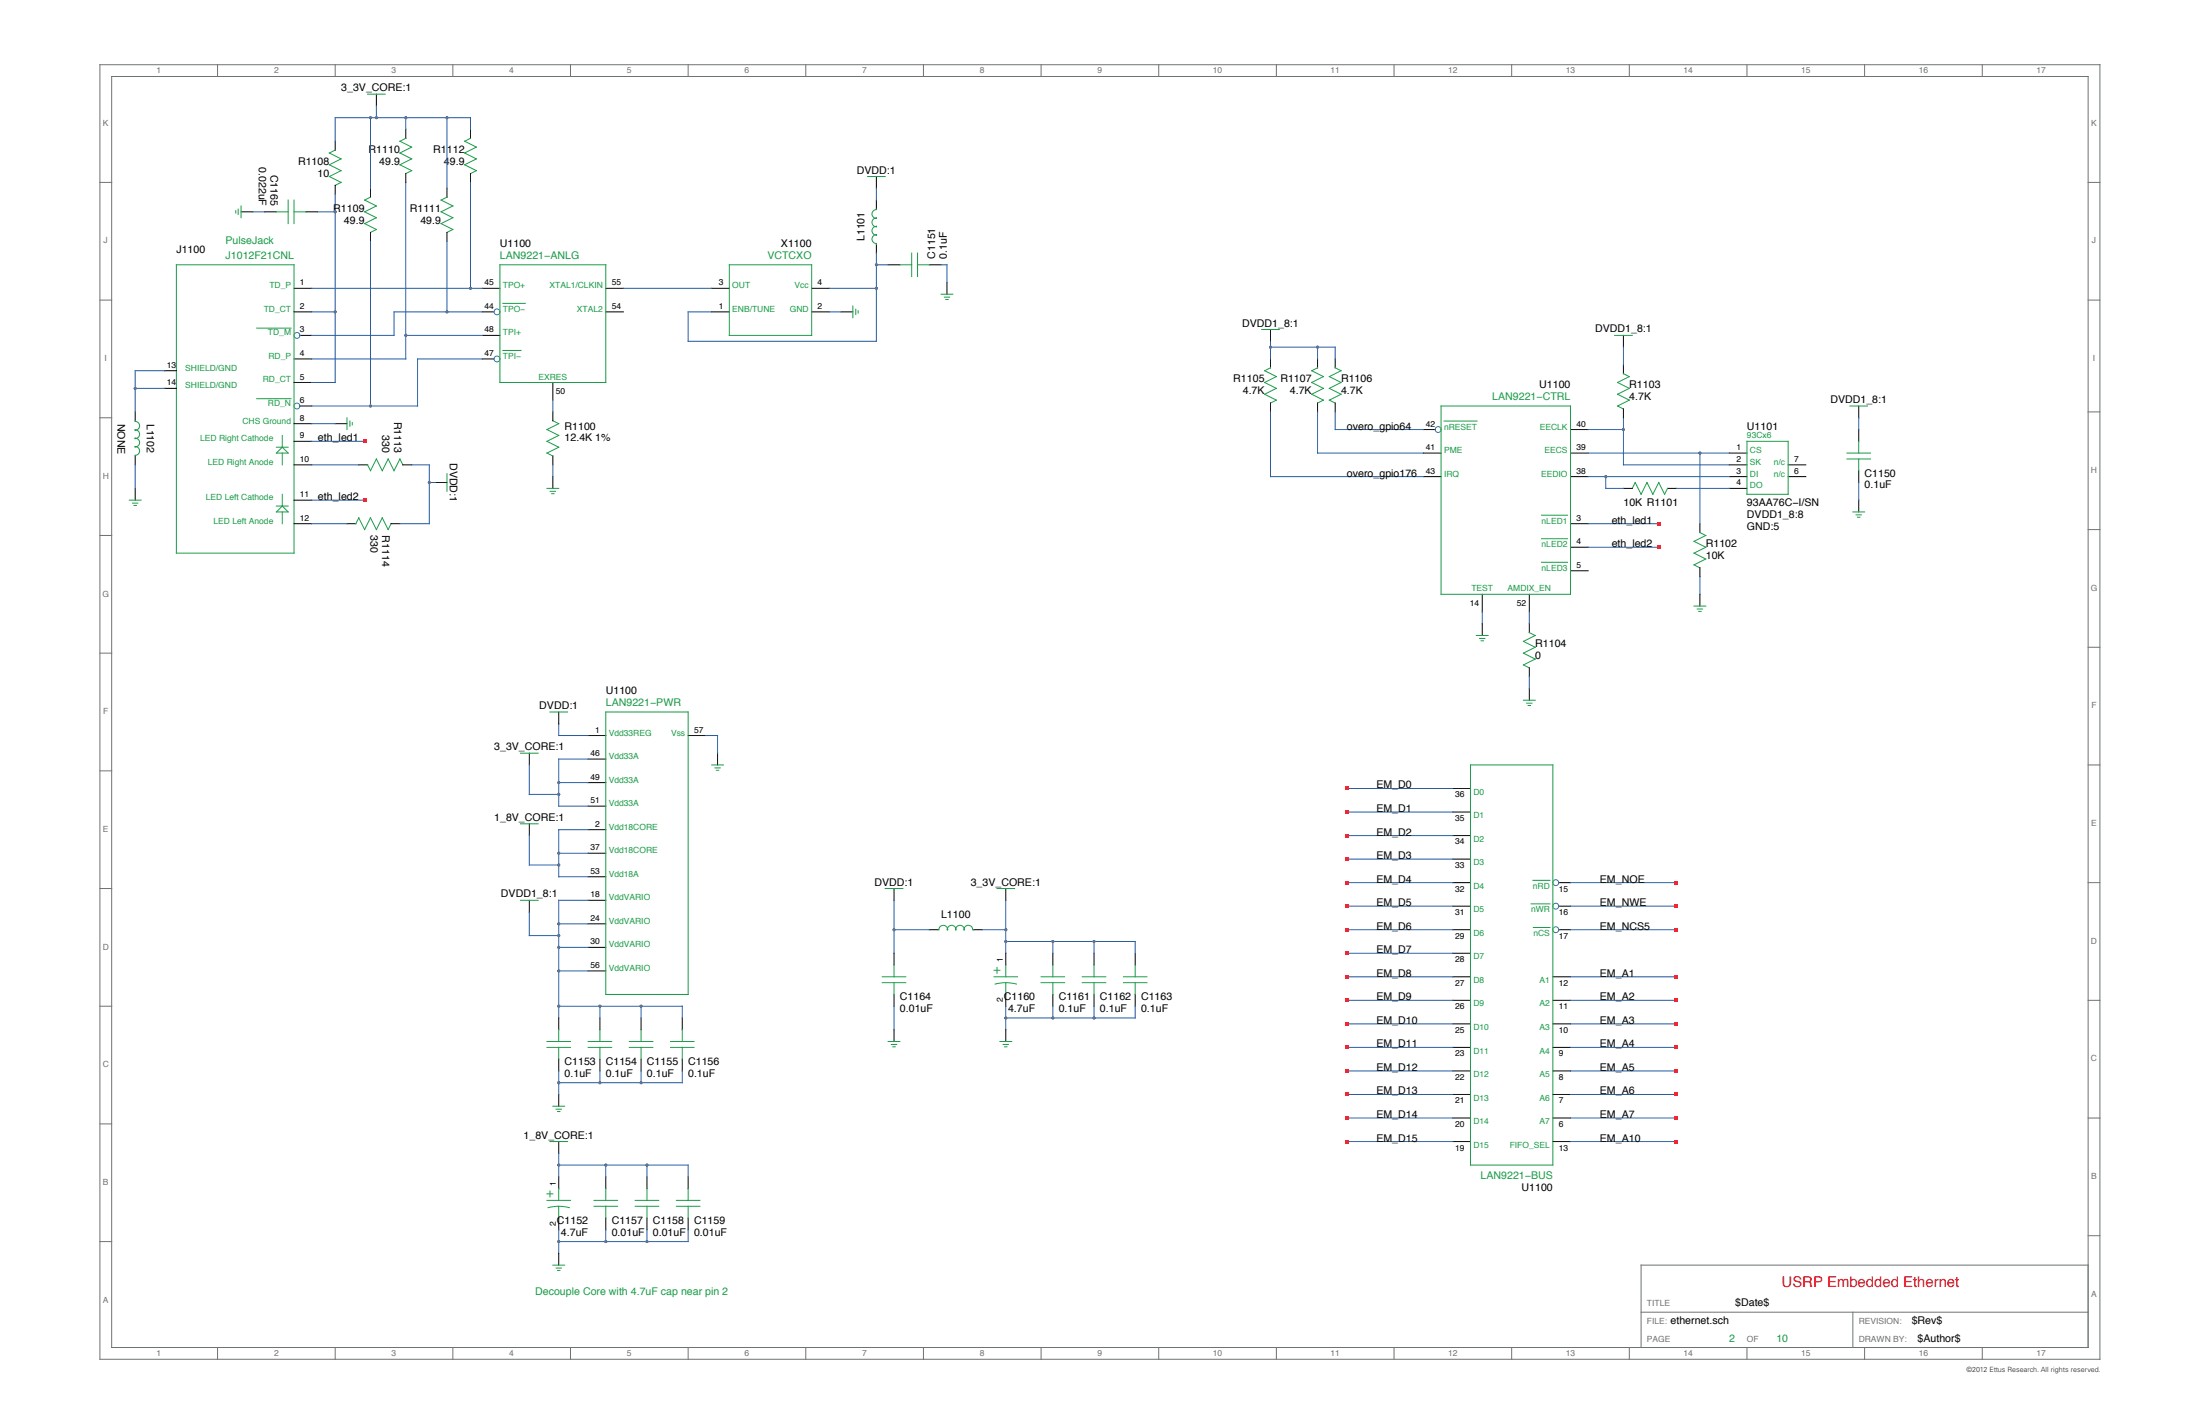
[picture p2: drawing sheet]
<svg xmlns="http://www.w3.org/2000/svg" width="432mm" height="279mm" viewBox="0 0 432 279" stroke-linecap="round" stroke-linejoin="round" font-family="sans-serif">
<g fill="none" stroke="#6e7374" stroke-width=".2">
<path d="M19.6 12.7h392.6v254h-392.6zM21.9 15h387.9v249.4h-387.9zM42.7 12.7v2.3M65.8 12.7v2.3M88.9 12.7v2.3M112 12.7v2.3M135.1 12.7v2.3M158.2 12.7v2.3M181.2 12.7v2.3M204.3 12.7v2.3M227.4 12.7v2.3M250.5 12.7v2.3"/>
<path d="M273.6 12.7v2.3M296.7 12.7v2.3M319.8 12.7v2.3M342.9 12.7v2.3M366 12.7v2.3M389.1 12.7v2.3M19.6 35.8h2.3M409.8 35.8h2.4M19.6 58.9h2.3M409.8 58.9h2.4M19.6 82h2.3M409.8 80.8h2.4"/>
<path d="M19.6 105.1h2.3M409.8 103.9h2.4M19.6 128.2h2.3M409.8 127h2.4M19.6 151.2h2.3M409.8 150.1h2.4M19.6 174.3h2.3M409.8 173.2h2.4M19.6 197.4h2.3M409.8 196.3h2.4M409.8 219.4h2.4M19.6 220.5h2.3"/>
<path d="M19.6 243.6h2.3M322.1 257.5h87.7M363.7 257.5v6.9M409.8 242.5h2.4M409.8 248.2h-87.7v16.2M42.7 264.4v2.3M65.8 264.4v2.3M88.9 264.4v2.3M112 264.4v2.3M135.1 264.4v2.3M158.2 264.4v2.3M181.2 264.4v2.3"/>
<path d="M204.3 264.4v2.3M227.4 264.4v2.3M250.5 264.4v2.3M273.6 264.4v2.3M296.7 264.4v2.3M319.8 264.4v2.3M342.9 264.4v2.3M366 264.4v2.3M389.1 264.4v2.3"/>
</g>
<g fill="none" stroke="#000101" stroke-width=".2">
<path d="M73.9 18.5v2.3M65.8 27.7v1.8M65.8 36.4v1.7M72.7 36.9v1.8M79.6 25.4v1.8M79.6 34.1v1.7M87.7 36.9v1.8M92.3 25.4v1.8M92.3 34.1v1.7M172 34.6v2.3M172 39.3v1.7M47.3 41.6h2.3"/>
<path d="M51.9 41.6h2.3M57.7 56.6h3.5M60 41.6h2.3M72.7 45.6v1.7M87.7 45.6v1.7M94.7 56.6h3.4M118.9 56.6h3.5M139.7 56.6h3.4M159.3 56.6h3.5M172 47.9v1.7M174.3 52h2.3M182.4 52h2.3"/>
<path d="M185.9 55.4v2.3M32.3 72.7h2.3M32.3 76.2h2.3M57.7 61.2h3.5M57.7 70.4h3.5M57.7 75h3.5M58.9 65.8h2.3M58.9 79.7h2.3M94.7 61.2h2.3M94.7 70.4h2.3M94.7 65.8h3.4M108.5 75v3.5"/>
<path d="M118.9 61.2h3.5M139.7 61.2h3.4M159.3 61.2h3.5M165.1 61.2h2.3M249.4 64.7v2.3M249.4 70.4v1.8M249.4 79.1v1.7M258.6 70.4v1.8M258.6 79.1v1.7M262.1 70.4v1.8M262.1 79.1v1.7M318.6 65.8v2.3"/>
<path d="M318.6 71.6v1.7M364.8 79.7v2.3M26.5 80.8v1.8M26.5 89.5v1.7M26.5 95.8v2.3M57.7 91.2h3.5M57.7 86.6h3.5M57.7 98.1h3.5M57.7 83.1h3.5M65.8 83.1h2.3M70.4 91.2h1.8M79.1 91.2h1.7"/>
<path d="M85.4 94.7h2.3M108.5 80.8v1.8M108.5 89.5v1.7M108.5 93.5v2.3M279.4 84.3h2.3M279.4 88.9h3.4M279.4 93.5h3.4M308.2 84.3h3.5M308.2 88.9h3.5M308.2 93.5h3.5M318.6 80.2v1.8M318.6 95.8h1.8"/>
<path d="M327.3 95.8h1.7M339.4 88.9h3.5M339.4 93.5h3.5M339.4 95.8h3.5M339.4 91.2h3.5M351 93.5h3.4M351 91.2h3.4M364.8 84.3v2.3M364.8 92.4v2.3M364.8 98.1v2.3M57.7 102.8h3.5M68.1 102.8h1.8"/>
<path d="M76.8 102.8h1.7M290.9 116.6v3.5M300.2 116.6v3.5M308.2 102.8h3.5M308.2 107.4h3.5M308.2 112h3.5M333.6 102.8v1.7M333.6 111.4v1.7M333.6 116.6v2.3M109.7 139.7v2.3M290.9 122.4v2.3M300.2 122.4v1.7"/>
<path d="M300.2 131v1.8M300.2 135.1v2.3M103.9 147.8v2.3M115.4 144.3h3.5M115.4 148.9h3.5M115.4 153.6h3.5M115.4 158.2h3.5M135.1 144.3h3.4M140.8 147.8v2.3M285.2 159.3h3.4M285.2 154.7h3.4M103.9 161.6v2.3"/>
<path d="M103.9 176.6v2.4M115.4 162.8h3.5M115.4 167.4h3.5M115.4 172h3.5M115.4 176.6h3.5M175.5 174.3v2.3M197.4 174.3v2.3M285.2 177.8h3.4M285.2 173.2h3.4M285.2 168.6h3.4M285.2 163.9h3.4M305.9 177.8h2.3"/>
<path d="M305.9 173.2h2.3M109.7 199.7v2.3M115.4 181.3h3.5M115.4 185.9h3.5M115.4 190.5h3.5M117.7 199.7v2.3M125.8 199.7v2.3M133.9 199.7v2.3M175.5 187v2.3M175.5 195.1v2.3M182.4 182.4h1.7M191.1 182.4h1.7"/>
<path d="M197.4 187v2.3M197.4 195.1v2.3M206.6 187v2.3M206.6 195.1v2.3M214.7 187v2.3M214.7 195.1v2.3M222.8 187v2.3M222.8 195.1v2.3M285.2 196.3h3.4M285.2 191.7h3.4M285.2 182.4h3.4M285.2 187h3.4"/>
<path d="M304.8 196.3h3.4M304.8 191.7h3.4M305.9 182.4h2.3M109.7 207.8v2.3M109.7 214.7v2.4M117.7 207.8v2.3M125.8 207.8v2.3M133.9 207.8v2.3M175.5 202v2.4M197.4 202v2.4M285.2 219.4h3.4M285.2 214.7h3.4"/>
<path d="M285.2 210.1h3.4M285.2 205.5h3.4M285.2 200.9h3.4M304.8 219.4h3.4M304.8 214.7h3.4M304.8 210.1h3.4M304.8 205.5h3.4M304.8 200.9h3.4M109.7 224v2.3M109.7 230.9v2.3M109.7 239v2.3M118.9 230.9v2.3"/>
<path d="M118.9 239v2.3M127 230.9v2.3M127 239v2.3M135.1 230.9v2.3M135.1 239v2.3M285.2 224h3.4M304.8 224h3.4M109.7 245.9v2.3"/>
</g>
<g fill="none" stroke="#1a9b47" stroke-width=".2">
<path d="M72.1 18.5h3.5M56.6 39.3v4.6M57.7 39.3v4.6M65.8 29.4l-1.2 .6 2.3 1.2-2.3 1.1 2.3 1.2-2.3 1.1 2.3 1.2-1.1 .6M72.7 38.7l-1.1 .6 2.3 1.1-2.3 1.2 2.3 1.1-2.3 1.2 2.3 1.1-1.2 .6M79.6 27.1l-1.1 .6 2.3 1.2-2.3 1.1 2.3 1.2-2.3 1.1 2.3 1.2-1.2 .6M87.7 38.7l-1.1 .6 2.3 1.1-2.3 1.2 2.3 1.1-2.3 1.2 2.3 1.1-1.2 .6M92.3 27.1l-1.1 .6 2.3 1.2-2.3 1.1 2.3 1.2-2.3 1.1 2.3 1.2-1.2 .6M170.3 34.6h3.4M34.6 52h23.1v56.5h-23.1zM46.3 41.3v.5M46.7 41v1.1"/>
<path d="M47.3 40.4v2.3M54.2 41.6h2.4M57.7 41.6h2.3M98.1 52h20.8v23h-20.8zM98.7 59.5h4.4M143.1 52h16.2v13.8h-16.2zM172 41v.1a.85 .85 0 0 0-.9 .9 .85 .85 0 0 0 1 .8 .82 .82 0 0 0-1 .8 .82 .82 0 0 0 1 .9 .82 .82 0 0 0-1 .8 .82 .82 0 0 0 1 .8 .84 .84 0 0 0-1 .8 .84 .84 0 0 0 .9 .9v.1M176.6 52h2.3M178.9 49.6v4.7M180.1 52h2.3M180.1 49.6v4.7M184.7 57.7h2.3"/>
<path d="M185.3 58.3h1.1M185.6 58.8h.5M50.4 78.2h6.7M50.4 64.4h6.7M98.7 68.8h3.6M167.4 60v2.3M168 60.7v1M168.4 61v.4M247.6 64.7h3.5M248.2 72.7l2.3 1.2-2.3 1.1 2.3 1.2-2.3 1.2 2.3 1.1-1.1 .6M249.4 72.2l-1.2 .5M257.4 72.7l2.4 1.2-2.4 1.1 2.4 1.2-2.4 1.2 2.4 1.1-1.2 .6"/>
<path d="M258.6 72.2l-1.2 .5M262.1 72.2l1.1 .5M263.2 72.7l-2.3 1.2 2.3 1.1-2.3 1.2 2.3 1.2-2.3 1.1 1.2 .6M282.8 79.7h25.4v36.9h-25.4zM316.9 65.8h3.5M318.6 73.3l1.2 .6-2.3 1.1 2.3 1.2-2.3 1.2 2.3 1.1-2.3 1.2 1.1 .5M363.1 79.7h3.5M25.4 98.1h2.3M26 98.7h1.1M26.3 99.2h.5M26.5 82.6v.1a.84 .84 0 0 1 .9 .9 .84 .84 0 0 1-.9 .8 .82 .82 0 0 1 .9 .8 .82 .82 0 0 1-.9 .8 .82 .82 0 0 1 .9 .8 .82 .82 0 0 1-.9 .9 .84 .84 0 0 1 .9 .8 .84 .84 0 0 1-.9 .8v.2M54.2 88.9l1.2-1.2 1.2 1.2z"/>
<path d="M54.2 87.7h2.4M54.2 99.3h2.4M55.4 85.4v2.3M55.4 88.9v2.3M55.4 97v2.3M68.1 82v2.3M68.7 82.6v1M69.1 82.9v.5M72.1 91.2l.6 1.2 1.2-2.3 1.1 2.3 1.2-2.3 1.1 2.3 1.2-2.3 .6 1.1M87.7 92.9v3.5M107.4 95.8h2.3M108 96.4h1"/>
<path d="M108.3 96.9h.4M108.5 82.6l1.2 .5-2.3 1.2 2.3 1.1-2.3 1.2 2.3 1.1-2.3 1.2 1.1 .6M283.4 82.6h6.5M320.4 95.8l.5-1.1 1.2 2.3 1.2-2.3 1.1 2.3 1.2-2.3 1.1 2.3 .6-1.2M342.9 86.6h8.1v10.4h-8.1zM362.5 88.9h4.6M362.5 90.1h4.6M364.8 86.6v2.3M364.8 90.1v2.3M54.2 100.4l1.2-1.1 1.2 1.1zM55.4 100.4v2.4M69.8 102.8l.6-1.2 1.2 2.3 1.1-2.3 1.2 2.3 1.1-2.3 1.2 2.3 .6-1.1"/>
<path d="M302.6 101.1h5.1M302.6 105.7h5.1M302.6 110.3h5.1M332.5 118.9h2.3M333.1 119.5h1.1M333.4 120h.5M333.6 104.5l1.2 .6-2.3 1.1 2.3 1.2-2.3 1.1 2.3 1.2-2.3 1.1 1.1 .6M363.7 100.4h2.3M364.3 101h1M364.6 101.5h.4M107.9 139.7h3.5M118.9 139.7h16.2v55.4h-16.2z"/>
<path d="M289.8 124.7h2.3M290.4 125.3h1M290.7 125.7h.5M299 137.4h2.3M299.6 138h1.1M299.9 138.4h.5M300.2 124.1l1.1 .6-2.3 1.1 2.3 1.2-2.3 1.2 2.3 1.1-2.3 1.2 1.2 .5M102.2 147.8h3.4M139.7 150.1h2.3M140.3 150.7h1.1M140.6 151.1h.5M288.6 150.1h16.2v78.5h-16.2z"/>
<path d="M102.2 161.6h3.4M102.2 176.6h3.4M173.7 174.3h3.5M195.7 174.3h3.4M300.5 177.3h3.7M300.9 172.7h3.3M173.2 191.7h4.6M173.2 192.8h4.6M175.5 189.3v2.4M175.5 192.8v2.3M184.1 182.4h.2a.84 .84 0 0 1 .8-.9 .84 .84 0 0 1 .9 1 .82 .82 0 0 1 .8-.9 .82 .82 0 0 1 .8 .9 .82 .82 0 0 1 .8-.9 .82 .82 0 0 1 .8 .9 .85 .85 0 0 1 .9-1 .85 .85 0 0 1 .8 .9h.2M195.1 190.4h1.2"/>
<path d="M195.1 191.7h4.6M195.3 193.1a8.1 8.1 0 0 1 4.2 0M195.7 189.8v1.2M197.4 189.3v2.4M197.4 192.8v2.3M204.3 191.7h4.7M204.3 192.8h4.7M206.6 189.3v2.4M206.6 192.8v2.3M212.4 191.7h4.6M212.4 192.8h4.6M214.7 189.3v2.4"/>
<path d="M214.7 192.8v2.3M220.5 191.7h4.6M220.5 192.8h4.6M222.8 189.3v2.4M222.8 192.8v2.3M301 182h3.2M107.4 204.4h4.6M107.4 205.5h4.6M108.5 217.1h2.3M109.1 217.6h1.1M109.4 218.1h.5M109.7 202v2.4"/>
<path d="M109.7 205.5v2.3M115.4 204.4h4.7M115.4 205.5h4.7M117.7 202v2.4M117.7 205.5v2.3M123.5 204.4h4.6M123.5 205.5h4.6M125.8 202v2.4M125.8 205.5v2.3M131.6 204.4h4.6M131.6 205.5h4.6M133.9 202v2.4"/>
<path d="M133.9 205.5v2.3M174.3 204.4h2.3M175 204.9h1M175.2 205.4h.5M196.3 204.4h2.3M196.9 204.9h1M197.2 205.4h.4M107.4 235.5h4.6M107.4 234.2h1.1M107.6 237a8.1 8.1 0 0 1 4.2 0M107.9 224h3.5M107.9 233.7v1.1"/>
<path d="M109.7 233.2v2.3M109.7 236.7v2.3M116.6 235.5h4.6M116.6 236.7h4.6M118.9 233.2v2.3M118.9 236.7v2.3M124.7 235.5h4.6M124.7 236.7h4.6M127 233.2v2.3M127 236.7v2.3M132.8 235.5h4.6M132.8 236.7h4.6"/>
<path d="M135.1 233.2v2.3M135.1 236.7v2.3M108.5 248.2h2.3M109.1 248.8h1.1M109.4 249.3h.5"/>
</g>
<g fill="none" stroke="#1e999c" stroke-width=".2">
<circle cx="58.3" cy="79.7" r=".58"/>
<circle cx="58.3" cy="65.8" r=".58"/>
<circle cx="97.5" cy="61.2" r=".58"/>
<circle cx="97.5" cy="70.4" r=".58"/>
<circle cx="282.3" cy="84.3" r=".58"/>
<circle cx="305.4" cy="173.2" r=".58"/>
<circle cx="305.4" cy="177.8" r=".58"/>
<circle cx="305.4" cy="182.4" r=".58"/>
</g>
<g fill="none" stroke="#255dab" stroke-width=".2">
<path d="M65.8 38.1v36.9h-4.6M72.7 23.1v13.8M73.9 20.8v2.3M79.6 23.1v2.3M79.6 35.8v34.6h-18.4M87.7 23.1v13.8M92.3 25.4v-2.3h-26.5v4.6M92.3 35.8v20.8M172 36.9v2.4M49.6 41.6h2.3M61.2 56.6h33.5M62.3 41.6h3.5"/>
<path d="M72.7 47.3v32.4M87.7 47.3v13.9M122.4 56.6h17.3M162.8 56.6h9.2M172 49.6v17.4h-36.9v-5.8h4.6M172 52h2.3M184.7 52h1.2v3.4M26.5 76.2h5.8M32.3 72.7h-5.8v8.1M61.2 61.2h4.6M79.6 65.8h15.1M94.7 61.2h-17.4v4.6h-16.1"/>
<path d="M94.7 70.4h-12.7v9.3h-20.8M108.5 78.5v2.3M162.8 61.2h2.3M249.4 67v3.4M249.4 68.1h12.7v2.3M258.6 68.1v2.3M318.6 68.1v3.5M26.5 91.2v4.6M61.2 83.1h4.6M61.2 86.6h10.4M61.2 98.1h10.4M61.2 91.2h9.2"/>
<path d="M80.8 91.2h3.5v11.6h-5.8M84.3 94.7h1.1M108.5 91.2v2.3M249.4 80.8v12.7h30M258.6 80.8v8.1h20.8M262.1 80.8v3.5h17.3M311.7 84.3h6.9M311.7 88.9h27.7M311.7 93.5h27.7M315.2 93.5v2.3h3.4M318.6 82v9.2h20.8M329 95.8h10.4"/>
<path d="M333.6 88.9v13.9M364.8 82v2.3M364.8 94.7v3.4M61.2 102.8h6.9M311.7 102.8h13.9M311.7 107.4h13.9M333.6 113.1v3.5M290.9 120.1v2.3M300.2 120.1v2.3M300.2 132.8v2.3M103.9 150.1v5.8h5.8M109.7 142v2.3h5.7"/>
<path d="M109.7 153.6h5.7M115.4 148.9h-5.7v9.3h5.7M138.5 144.3h2.3v3.5M264.4 154.7h20.8M264.4 159.3h20.8M103.9 163.9v5.8h5.8M103.9 179v4.6h5.8M109.7 167.4h5.7M115.4 162.8h-5.7v9.2h5.7M115.4 176.6h-5.7v23.1M175.5 176.6v10.4M197.4 176.6v10.4"/>
<path d="M264.4 163.9h20.8M264.4 168.6h20.8M264.4 173.2h20.8M264.4 177.8h20.8M308.2 173.2h20.8M308.2 177.8h20.8M109.7 190.5h5.7M109.7 185.9h5.7M109.7 181.3h5.7M109.7 197.4h24.2v2.3M117.7 197.4v2.3M125.8 197.4v2.3"/>
<path d="M175.5 197.4v4.6M175.5 182.4h6.9M192.8 182.4h4.6M197.4 197.4v4.6M197.4 184.7h25.4v2.3M206.6 184.7v2.3M206.6 197.4v2.3M214.7 184.7v2.3M214.7 197.4v2.3M222.8 197.4v2.3h-25.4M264.4 182.4h20.8M264.4 187h20.8"/>
<path d="M264.4 191.7h20.8M264.4 196.3h20.8M308.2 182.4h20.8M308.2 191.7h20.8M308.2 196.3h20.8M109.7 210.1v4.6M117.7 210.1v2.3M125.8 210.1v2.3M133.9 210.1v2.3h-24.2M264.4 200.9h20.8M264.4 205.5h20.8M264.4 210.1h20.8"/>
<path d="M264.4 214.7h20.8M264.4 219.4h20.8M308.2 200.9h20.8M308.2 205.5h20.8M308.2 210.1h20.8M308.2 214.7h20.8M308.2 219.4h20.8M109.7 226.3v4.6M109.7 228.6h25.4v2.3M118.9 228.6v2.3M127 228.6v2.3M264.4 224h20.8"/>
<path d="M308.2 224h20.8M109.7 241.3v4.6M118.9 241.3v2.3M127 241.3v2.3M135.1 241.3v2.3h-25.4"/>
</g>
<g fill="#7454a2">
<circle cx="109.7" cy="167.4" r=".29"/>
<circle cx="109.7" cy="169.7" r=".29"/>
<circle cx="109.7" cy="190.5" r=".29"/>
<circle cx="109.7" cy="185.9" r=".29"/>
<circle cx="109.7" cy="181.3" r=".29"/>
<circle cx="109.7" cy="183.6" r=".29"/>
<circle cx="109.7" cy="197.4" r=".29"/>
<circle cx="109.7" cy="153.6" r=".29"/>
<circle cx="109.7" cy="155.9" r=".29"/>
<circle cx="333.6" cy="88.9" r=".29"/>
<circle cx="318.6" cy="84.3" r=".29"/>
<circle cx="315.2" cy="93.5" r=".29"/>
<circle cx="175.5" cy="182.4" r=".29"/>
</g>
<g fill="#ee1b29">
<path d="M264 154.4h.7v.7h-.7z"/>
<path d="M264 159h.7v.7h-.7z"/>
<path d="M264 163.6h.7v.7h-.7z"/>
<path d="M264 168.2h.7v.7h-.7z"/>
<path d="M264 172.8h.7v.7h-.7z"/>
<path d="M264 177.5h.7v.6h-.7z"/>
<path d="M264 182.1h.7v.7h-.7z"/>
<path d="M264 186.7h.7v.7h-.7z"/>
<path d="M264 191.3h.7v.7h-.7z"/>
<path d="M264 195.9h.7v.7h-.7z"/>
<path d="M264 200.5h.7v.7h-.7z"/>
<path d="M264 205.2h.7v.7h-.7z"/>
<path d="M264 209.8h.7v.7h-.7z"/>
<path d="M264 214.4h.7v.7h-.7z"/>
<path d="M264 219h.7v.7h-.7z"/>
<path d="M264 223.6h.7v.7h-.7z"/>
<path d="M328.7 172.8h.7v.7h-.7z"/>
<path d="M328.7 177.5h.7v.6h-.7z"/>
<path d="M328.7 191.3h.7v.7h-.7z"/>
<path d="M328.7 195.9h.7v.7h-.7z"/>
<path d="M328.7 200.5h.7v.7h-.7z"/>
<path d="M328.7 205.2h.7v.7h-.7z"/>
<path d="M328.7 209.8h.7v.7h-.7z"/>
<path d="M328.7 214.4h.7v.7h-.7z"/>
<path d="M328.7 219h.7v.7h-.7z"/>
<path d="M328.7 223.6h.7v.7h-.7z"/>
<path d="M328.7 182.1h.7v.7h-.7z"/>
</g>
<g fill="#7454a2">
<circle cx="249.4" cy="68.1" r=".29"/>
<circle cx="258.6" cy="68.1" r=".29"/>
<circle cx="197.4" cy="182.4" r=".29"/>
<circle cx="197.4" cy="184.7" r=".29"/>
<circle cx="109.7" cy="197.4" r=".29"/>
<circle cx="125.8" cy="197.4" r=".29"/>
<circle cx="117.7" cy="197.4" r=".29"/>
<circle cx="109.7" cy="212.4" r=".29"/>
<circle cx="125.8" cy="212.4" r=".29"/>
<circle cx="117.7" cy="212.4" r=".29"/>
<circle cx="127" cy="228.6" r=".29"/>
<circle cx="118.9" cy="228.6" r=".29"/>
<circle cx="127" cy="243.6" r=".29"/>
<circle cx="118.9" cy="243.6" r=".29"/>
<circle cx="109.7" cy="243.6" r=".29"/>
<circle cx="109.7" cy="228.6" r=".29"/>
<circle cx="214.7" cy="184.7" r=".29"/>
<circle cx="206.6" cy="184.7" r=".29"/>
<circle cx="214.7" cy="199.7" r=".29"/>
<circle cx="206.6" cy="199.7" r=".29"/>
<circle cx="197.4" cy="199.7" r=".29"/>
<circle cx="172" cy="56.6" r=".29"/>
<circle cx="172" cy="52" r=".29"/>
<circle cx="92.3" cy="56.6" r=".29"/>
<circle cx="87.7" cy="61.2" r=".29"/>
<circle cx="79.6" cy="65.8" r=".29"/>
<circle cx="72.7" cy="79.7" r=".29"/>
<circle cx="65.8" cy="61.2" r=".29"/>
<circle cx="65.8" cy="41.6" r=".29"/>
<circle cx="26.5" cy="76.2" r=".29"/>
<circle cx="73.9" cy="23.1" r=".29"/>
<circle cx="79.6" cy="23.1" r=".29"/>
<circle cx="87.7" cy="23.1" r=".29"/>
<circle cx="72.7" cy="23.1" r=".29"/>
</g>
<g fill="#ee1b29">
<path d="M325.2 102.4h.7v.7h-.7z"/>
<path d="M325.2 107h.7v.7h-.7z"/>
<path d="M71.2 86.2h.7v.7h-.7z"/>
<path d="M71.2 97.8h.7v.7h-.7z"/>
</g>
<circle cx="84.3" cy="94.7" r=".29" fill="#7454a2"/>
<text font-size="2.9" fill="#ee1b29" x="349.7" y="252.5">USRP Embedded Ethernet</text>
<g font-size="2.1" fill="#000101">
<text x="67" y="17.9">3_3V_CORE:1</text>
<text x="50.8" y="32.8" transform="rotate(90 50.8 32.8)">0.022uF</text>
<text x="53.1" y="34.3" transform="rotate(90 53.1 34.3)">C1165</text>
<text x="58.5" y="32.3">R1108</text>
<text x="62.3" y="34.6">10</text>
<text x="72.3" y="30">R1110</text>
<text x="74.4" y="32.3">49.9</text>
<text x="85" y="30">R1112</text>
<text x="87.1" y="32.3">49.9</text>
<text x="168.2" y="34.1">DVDD:1</text>
<text x="65.4" y="41.6">R1109</text>
<text x="80.4" y="41.6">R1111</text>
<text x="67.5" y="43.9">49.9</text>
<text x="82.5" y="43.9">49.9</text>
<text x="169.7" y="47.3" transform="rotate(-90 169.7 47.3)">L1101</text>
<text x="34.6" y="49.6">J1100</text>
<text x="98.1" y="48.5">U1100</text>
<text x="153.3" y="48.5">X1100</text>
<text x="183.6" y="50.8" transform="rotate(-90 183.6 50.8)">C1151</text>
<text x="185.9" y="50.8" transform="rotate(-90 185.9 50.8)">0.1uF</text>
<text x="243.8" y="64.1">DVDD1_8:1</text>
<text x="313.1" y="65.2">DVDD1_8:1</text>
<text x="242.1" y="75">R1105</text>
<text x="243.9" y="77.4">4.7K</text>
<text x="251.3" y="75">R1107</text>
<text x="253.2" y="77.4">4.7K</text>
<text x="263.2" y="75">R1106</text>
<text x="263.2" y="77.4">4.7K</text>
<text x="302.1" y="76.2">U1100</text>
<text x="319.8" y="76.2">R1103</text>
<text x="23.1" y="83.1" transform="rotate(90 23.1 83.1)">NONE</text>
<text x="28.8" y="83.1" transform="rotate(90 28.8 83.1)">L1102</text>
<text x="77.3" y="82.8" transform="rotate(90 77.3 82.8)">R1113</text>
<text x="319.8" y="78.5">4.7K</text>
<text x="359.3" y="79.1">DVDD1_8:1</text>
<text x="62.4" y="86.6">eth_led1</text>
<text x="75" y="85.4" transform="rotate(90 75 85.4)">330</text>
<text x="110.8" y="84.3">R1100</text>
<text x="110.8" y="86.6">12.4K 1%</text>
<text x="264.4" y="84.3">overo_gpio64</text>
<text x="342.9" y="84.3">U1101</text>
<text x="88.3" y="90.9" transform="rotate(90 88.3 90.9)">DVDD:1</text>
<text x="264.4" y="93.5">overo_gpio176</text>
<text x="366" y="93.5">C1150</text>
<text x="366" y="95.8">0.1uF</text>
<text x="62.4" y="98.1">eth_led2</text>
<text x="318.6" y="99.3">10K R1101</text>
<text x="342.9" y="99.3">93AA76C−I/SN</text>
<text x="342.9" y="101.6">DVDD1_8:8</text>
<text x="72.7" y="105.1" transform="rotate(90 72.7 105.1)">330</text>
<text x="75" y="105.1" transform="rotate(90 75 105.1)">R1114</text>
<text x="316.3" y="102.8">eth_led1</text>
<text x="316.3" y="107.4">eth_led2</text>
<text x="334.8" y="107.4">R1102</text>
<text x="342.9" y="103.9">GND:5</text>
<text x="334.8" y="109.7">10K</text>
<text x="301.3" y="127">R1104</text>
<text x="301.3" y="129.3">0</text>
<text x="118.9" y="136.2">U1100</text>
<text x="105.8" y="139.1">DVDD:1</text>
<text x="97" y="147.2">3_3V_CORE:1</text>
<text x="270.1" y="154.7">EM_D0</text>
<text x="97" y="161.1">1_8V_CORE:1</text>
<text x="270.1" y="159.3">EM_D1</text>
<text x="270.1" y="163.9">EM_D2</text>
<text x="171.7" y="173.8">DVDD:1</text>
<text x="190.5" y="173.8">3_3V_CORE:1</text>
<text x="270.1" y="168.6">EM_D3</text>
<text x="270.1" y="173.2">EM_D4</text>
<text x="314" y="173.2">EM_NOE</text>
<text x="98.3" y="176.1">DVDD1_8:1</text>
<text x="270.1" y="177.8">EM_D5</text>
<text x="314" y="177.8">EM_NWE</text>
<text x="184.7" y="180.1">L1100</text>
<text x="270.1" y="182.4">EM_D6</text>
<text x="314" y="182.4">EM_NCS5</text>
<text x="270.1" y="187">EM_D7</text>
<text x="270.1" y="191.7">EM_D8</text>
<text x="314" y="191.7">EM_A1</text>
<text x="176.6" y="196.3">C1164</text>
<text x="197" y="196.3">C1160</text>
<text x="207.8" y="196.3">C1161</text>
<text x="215.9" y="196.3">C1162</text>
<text x="224" y="196.3">C1163</text>
<text x="270.1" y="196.3">EM_D9</text>
<text x="314" y="196.3">EM_A2</text>
<text x="176.6" y="198.6">0.01uF</text>
<text x="197.9" y="198.6">4.7uF</text>
<text x="207.8" y="198.6">0.1uF</text>
<text x="215.9" y="198.6">0.1uF</text>
<text x="224" y="198.6">0.1uF</text>
<text x="270.1" y="200.9">EM_D10</text>
<text x="314" y="200.9">EM_A3</text>
<text x="110.8" y="209">C1153</text>
<text x="118.9" y="209">C1154</text>
<text x="127" y="209">C1155</text>
<text x="135.1" y="209">C1156</text>
<text x="270.1" y="205.5">EM_D11</text>
<text x="314" y="205.5">EM_A4</text>
<text x="110.8" y="211.3">0.1uF</text>
<text x="118.9" y="211.3">0.1uF</text>
<text x="127" y="211.3">0.1uF</text>
<text x="135.1" y="211.3">0.1uF</text>
<text x="270.1" y="210.1">EM_D12</text>
<text x="270.1" y="214.7">EM_D13</text>
<text x="314" y="210.1">EM_A5</text>
<text x="314" y="214.7">EM_A6</text>
<text x="270.1" y="219.4">EM_D14</text>
<text x="314" y="219.4">EM_A7</text>
<text x="102.8" y="223.4">1_8V_CORE:1</text>
<text x="270.1" y="224">EM_D15</text>
<text x="314" y="224">EM_A10</text>
<text x="298.6" y="233.6">U1100</text>
<text x="109.3" y="240.1">C1152</text>
<text x="110.1" y="242.5">4.7uF</text>
<text x="120.1" y="240.1">C1157</text>
<text x="120.1" y="242.5">0.01uF</text>
<text x="128.1" y="240.1">C1158</text>
<text x="128.1" y="242.5">0.01uF</text>
<text x="136.2" y="240.1">C1159</text>
<text x="136.2" y="242.5">0.01uF</text>
<text x="340.6" y="256.3">$Date$</text>
<text x="327.9" y="259.8">ethernet.sch</text>
<text x="375.2" y="259.8">$Rev$</text>
<text x="376.4" y="263.2">$Author$</text>
</g>
<g font-size="2.1" fill="#1a9b47">
<text x="44.3" y="47.8">PulseJack</text>
<text x="44.3" y="50.8">J1012F21CNL</text>
<text x="98.1" y="50.8">LAN9221−ANLG</text>
<text x="150.6" y="50.8">VCTCXO</text>
<text x="292.9" y="78.5">LAN9221−CTRL</text>
<text x="118.9" y="138.5">LAN9221−PWR</text>
<text x="290.6" y="231.3">LAN9221−BUS</text>
<text x="105" y="254">Decouple Core with 4.7uF cap near pin 2</text>
<text x="339.4" y="263.2">2</text>
<text x="348.7" y="263.2">10</text>
</g>
<g font-size="1.7" fill="#6e7374">
<text x="30.7" y="14.3">1</text>
<text x="53.8" y="14.3">2</text>
<text x="76.9" y="14.3">3</text>
<text x="100" y="14.3">4</text>
<text x="123.1" y="14.3">5</text>
<text x="146.1" y="14.3">6</text>
<text x="169.2" y="14.3">7</text>
<text x="192.3" y="14.3">8</text>
<text x="215.4" y="14.3">9</text>
<text x="238" y="14.3">10</text>
<text x="261.1" y="14.3">11</text>
<text x="284.2" y="14.3">12</text>
<text x="307.3" y="14.3">13</text>
<text x="330.4" y="14.3">14</text>
<text x="353.5" y="14.3">15</text>
<text x="376.6" y="14.3">16</text>
<text x="399.7" y="14.3">17</text>
<text x="20.2" y="24.7">K</text>
<text x="410.4" y="24.7">K</text>
<text x="20.3" y="47.8">J</text>
<text x="410.6" y="47.8">J</text>
<text x="20.5" y="70.9">I</text>
<text x="410.8" y="70.9">I</text>
<text x="20.2" y="94">H</text>
<text x="410.4" y="92.8">H</text>
<text x="20.1" y="117.1">G</text>
<text x="410.4" y="115.9">G</text>
<text x="20.3" y="140.1">F</text>
<text x="410.5" y="139">F</text>
<text x="20.2" y="163.2">E</text>
<text x="410.4" y="162.1">E</text>
<text x="410.4" y="185.2">D</text>
<text x="20.2" y="186.3">D</text>
<text x="20.2" y="209.4">C</text>
<text x="410.4" y="208.3">C</text>
<text x="20.2" y="232.5">B</text>
<text x="410.4" y="231.4">B</text>
<text x="20.2" y="255.6">A</text>
<text x="323.3" y="256.3">TITLE</text>
<text x="410.4" y="254.4">A</text>
<text x="323.3" y="259.8">FILE:</text>
<text x="323.3" y="263.2">PAGE</text>
<text x="342.9" y="263.2">OF</text>
<text x="364.8" y="259.8">REVISION:</text>
<text x="364.8" y="263.2">DRAWN BY:</text>
<text x="30.7" y="266">1</text>
<text x="53.8" y="266">2</text>
<text x="76.9" y="266">3</text>
<text x="100" y="266">4</text>
<text x="123.1" y="266">5</text>
<text x="146.1" y="266">6</text>
<text x="169.2" y="266">7</text>
<text x="192.3" y="266">8</text>
<text x="215.4" y="266">9</text>
<text x="238" y="266">10</text>
<text x="261.1" y="266">11</text>
<text x="284.2" y="266">12</text>
<text x="307.3" y="266">13</text>
<text x="330.4" y="266">14</text>
<text x="353.5" y="266">15</text>
<text x="376.6" y="266">16</text>
<text x="399.7" y="266">17</text>
</g>
<g font-size="1.7" fill="#1a9b47">
<text x="52.9" y="56.6">TD_P</text>
<text x="98.7" y="56.6">TPO+</text>
<text x="107.9" y="56.6">XTAL1/CLKIN</text>
<text x="143.7" y="56.6">OUT</text>
<text x="156" y="56.6">Vcc</text>
<text x="51.8" y="61.2">TD_CT</text>
<text x="52.6" y="65.8">TD_M</text>
<text x="98.7" y="61.2">TPO−</text>
<text x="98.7" y="65.8">TPI+</text>
<text x="113.2" y="61.2">XTAL2</text>
<text x="143.7" y="61.2">ENB/TUNE</text>
<text x="155" y="61.2">GND</text>
<text x="52.7" y="70.4">RD_P</text>
<text x="98.7" y="70.4">TPI−</text>
<text x="36.4" y="72.7">SHIELD/GND</text>
<text x="36.4" y="76.2">SHIELD/GND</text>
<text x="51.6" y="75">RD_CT</text>
<text x="105.7" y="74.5">EXRES</text>
<text x="47.6" y="83.1">CHS Ground</text>
<text x="52.6" y="79.7">RD_N</text>
<text x="39.3" y="86.6">LED Right Cathode</text>
<text x="283.4" y="88.9">PME</text>
<text x="283.4" y="84.3">nRESET</text>
<text x="302.2" y="84.3">EECLK</text>
<text x="303.1" y="88.9">EECS</text>
<text x="342.9" y="86">93Cx6</text>
<text x="343.5" y="88.9">CS</text>
<text x="40.8" y="91.2">LED Right Anode</text>
<text x="283.4" y="93.5">IRQ</text>
<text x="302.5" y="93.5">EEDIO</text>
<text x="343.5" y="95.8">DO</text>
<text x="343.5" y="93.5">DI</text>
<text x="343.5" y="91.2">SK</text>
<text x="348.2" y="93.5">n/c</text>
<text x="348.2" y="91.2">n/c</text>
<text x="40.4" y="98.1">LED Left Cathode</text>
<text x="41.9" y="102.8">LED Left Anode</text>
<text x="302.6" y="102.8">nLED1</text>
<text x="302.6" y="107.4">nLED2</text>
<text x="302.6" y="112">nLED3</text>
<text x="288.8" y="116">TEST</text>
<text x="295.9" y="116">AMDIX_EN</text>
<text x="119.5" y="144.3">Vdd33REG</text>
<text x="119.5" y="148.9">Vdd33A</text>
<text x="131.7" y="144.3">Vss</text>
<text x="119.5" y="153.6">Vdd33A</text>
<text x="289.2" y="155.9">D0</text>
<text x="119.5" y="158.2">Vdd33A</text>
<text x="289.2" y="160.6">D1</text>
<text x="119.5" y="162.8">Vdd18CORE</text>
<text x="119.5" y="167.4">Vdd18CORE</text>
<text x="289.2" y="165.2">D2</text>
<text x="119.5" y="172">Vdd18A</text>
<text x="289.2" y="169.8">D3</text>
<text x="119.5" y="176.6">VddVARIO</text>
<text x="289.2" y="179">D5</text>
<text x="289.2" y="174.4">D4</text>
<text x="300.5" y="179">nWR</text>
<text x="300.9" y="174.4">nRD</text>
<text x="119.5" y="181.3">VddVARIO</text>
<text x="119.5" y="185.9">VddVARIO</text>
<text x="289.2" y="183.6">D6</text>
<text x="301" y="183.7">nCS</text>
<text x="119.5" y="190.5">VddVARIO</text>
<text x="289.2" y="188.2">D7</text>
<text x="289.2" y="197.5">D9</text>
<text x="289.2" y="192.9">D8</text>
<text x="302.2" y="197.5">A2</text>
<text x="302.2" y="192.9">A1</text>
<text x="289.2" y="202.1">D10</text>
<text x="302.2" y="202.1">A3</text>
<text x="289.2" y="206.7">D11</text>
<text x="302.2" y="206.7">A4</text>
<text x="289.2" y="216">D13</text>
<text x="289.2" y="211.4">D12</text>
<text x="302.2" y="216">A6</text>
<text x="302.2" y="211.4">A5</text>
<text x="289.2" y="220.6">D14</text>
<text x="302.2" y="220.6">A7</text>
<text x="289.2" y="225.2">D15</text>
<text x="296.3" y="225.2">FIFO_SEL</text>
</g>
<g font-size="1.7" fill="#000101">
<text x="58.9" y="56">1</text>
<text x="95.1" y="56">45</text>
<text x="120.1" y="56">55</text>
<text x="141.1" y="56">3</text>
<text x="160.5" y="56">4</text>
<text x="58.9" y="65.2">3</text>
<text x="58.9" y="60.6">2</text>
<text x="95.1" y="60.6">44</text>
<text x="95.1" y="65.2">48</text>
<text x="120.1" y="60.6">54</text>
<text x="141.1" y="60.6">1</text>
<text x="160.5" y="60.6">2</text>
<text x="58.9" y="69.9">4</text>
<text x="95.1" y="69.9">47</text>
<text x="32.8" y="72.2">13</text>
<text x="32.8" y="75.6">14</text>
<text x="58.9" y="74.5">5</text>
<text x="109.1" y="77.4">50</text>
<text x="58.9" y="79.1">6</text>
<text x="58.9" y="82.6">8</text>
<text x="279.8" y="83.7">42</text>
<text x="309.4" y="83.7">40</text>
<text x="58.9" y="86">9</text>
<text x="279.8" y="88.3">41</text>
<text x="309.4" y="88.3">39</text>
<text x="340.8" y="88.3">1</text>
<text x="58.9" y="90.6">10</text>
<text x="279.8" y="92.9">43</text>
<text x="309.4" y="92.9">38</text>
<text x="340.8" y="95.3">4</text>
<text x="340.8" y="92.9">3</text>
<text x="340.8" y="90.6">2</text>
<text x="352.1" y="92.9">6</text>
<text x="352.1" y="90.6">7</text>
<text x="58.9" y="97.6">11</text>
<text x="58.9" y="102.2">12</text>
<text x="309.4" y="102.2">3</text>
<text x="309.4" y="106.8">4</text>
<text x="309.4" y="111.4">5</text>
<text x="288.5" y="119">14</text>
<text x="297.7" y="119">52</text>
<text x="116.8" y="143.7">1</text>
<text x="136.2" y="143.7">57</text>
<text x="115.9" y="148.4">46</text>
<text x="115.9" y="153">49</text>
<text x="115.9" y="157.6">51</text>
<text x="285.6" y="161.1">35</text>
<text x="285.6" y="156.5">36</text>
<text x="115.9" y="166.8">37</text>
<text x="116.8" y="162.2">2</text>
<text x="285.6" y="165.7">34</text>
<text x="115.9" y="171.4">53</text>
<text x="285.6" y="170.3">33</text>
<text x="115.9" y="176.1">18</text>
<text x="285.6" y="179.6">31</text>
<text x="285.6" y="175">32</text>
<text x="305.9" y="179.6">16</text>
<text x="305.9" y="175">15</text>
<text x="115.9" y="180.7">24</text>
<text x="115.9" y="185.3">30</text>
<text x="285.6" y="184.2">29</text>
<text x="305.9" y="184.2">17</text>
<text x="115.9" y="189.9">56</text>
<text x="196.8" y="188.8" transform="rotate(-90 196.8 188.8)">1</text>
<text x="285.6" y="188.8">28</text>
<text x="196.8" y="196.6" transform="rotate(-90 196.8 196.6)">2</text>
<text x="285.6" y="193.4">27</text>
<text x="305.9" y="193.4">12</text>
<text x="285.6" y="202.6">25</text>
<text x="285.6" y="198">26</text>
<text x="305.9" y="202.6">10</text>
<text x="305.9" y="198">11</text>
<text x="285.6" y="207.3">23</text>
<text x="305.9" y="207.3">9</text>
<text x="285.6" y="211.9">22</text>
<text x="305.9" y="211.9">8</text>
<text x="285.6" y="221.1">20</text>
<text x="285.6" y="216.5">21</text>
<text x="305.9" y="221.1">6</text>
<text x="305.9" y="216.5">7</text>
<text x="285.6" y="225.8">19</text>
<text x="305.9" y="225.8">13</text>
<text x="109.1" y="232.6" transform="rotate(-90 109.1 232.6)">1</text>
<text x="109.1" y="240.5" transform="rotate(-90 109.1 240.5)">2</text>
</g>
<text font-size="1.4" fill="#231f20" x="386" y="269.1">©2012 Ettus Research. All rights reserved.</text>
</svg>
